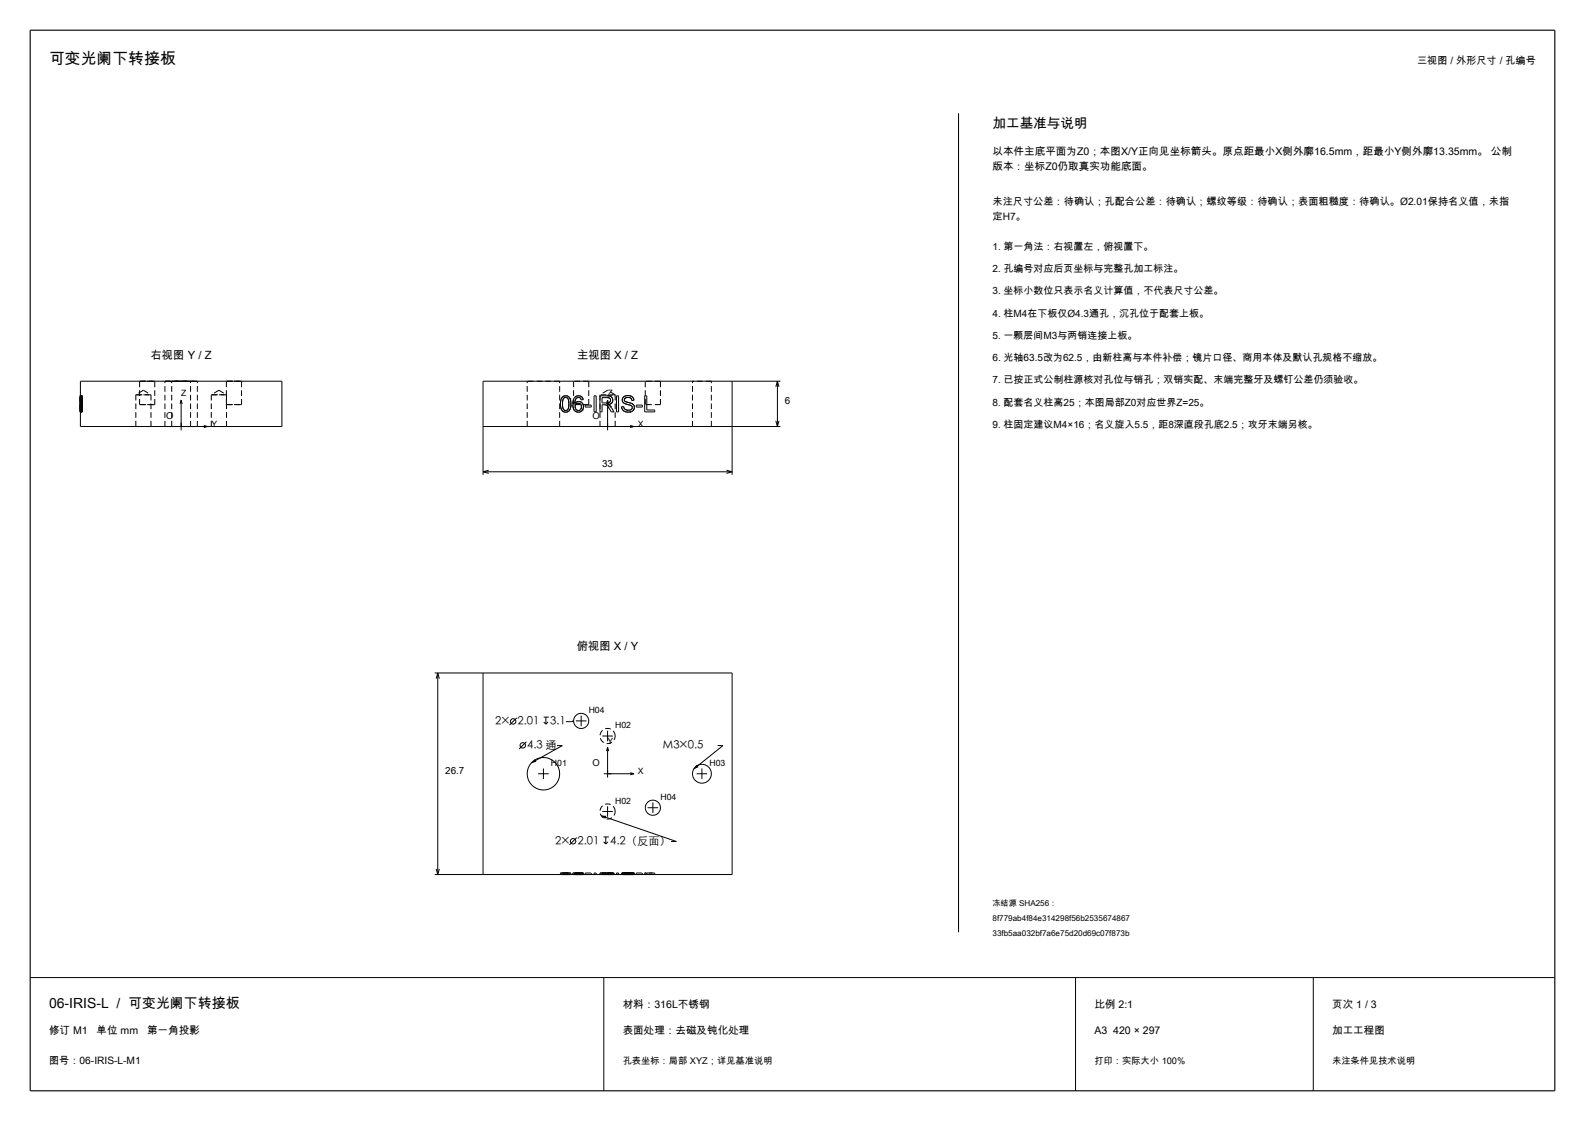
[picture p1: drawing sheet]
<svg xmlns="http://www.w3.org/2000/svg" width="420mm" height="297mm" viewBox="0 0 420 297" stroke-linecap="round" stroke-linejoin="round" font-family="sans-serif">
<path d="M8 8h404v281h-404z" fill="none" stroke="#000" stroke-width=".3"/>
<g fill="none" stroke="#000" stroke-width=".26">
<path d="M254 30v217M21.3 101h53.4v12h-53.4zM48 106v8M48 106l-.3 1M48 106l.3 1M54 112.7l1 .3-1 .3M128 113h78.8M148.5 107a1.69 1.69 0 0 0 1.4 2.2M148.5 107v.2M148.5 106.8v.2M148.5 107.6l.4 1.1M148.6 106.2h.1"/>
<path d="M148.7 105.8l-.2 1.2M148.7 105.8l-.1 .1M148.7 105.7v.1M148.9 105.4h-.1M149 107l.3 1.4M149.1 106.8l-.1 .2M149.1 106.1v.1M149.3 108.4l.6 .4M149.3 108.4v.1M149.3 105.6l-.3 1.4M149.3 105.6l-.1 .1M149.4 105.5l-.1 .1"/>
<path d="M149.7 104.9h-.1M149.7 108.8h.2M149.8 104.9h.1M149.9 105.3l.6 .3M149.9 105.3l-.6 .3M149.9 105.3h.2M149.9 105.3h-.2M150 104.9h.1M150.1 108.8h-.2M150.1 104.9h.1M150.1 109.2h-.2M150.1 109.2h.1"/>
<path d="M150.5 105.6h.1M150.5 105.6l.2 1.4M150.5 108.4l-.6 .4M150.5 108.4v.1M150.6 105.1h.1M150.7 108.9l-.8 .3M150.7 108.9l-.2 .1M150.7 107l-.2 1.4M150.8 105.2l.1 .2M150.9 105.4a1.26 1.26 0 0 0-1.2-.5 1.26 1.26 0 0 0-1 .9M150.9 105.4l.3 .6M151.1 108.4l-.2 .4"/>
<path d="M151.1 105.7h.1M151.1 108.2l-.4 .7M151.1 105.9l.1 .1M151.2 108.2h-.1M151.2 106l.1 1M151.2 106v.1M151.2 107.8v.1M151.2 106.3l.1 .1M151.3 107.5h.1M151.3 106.5v.1M151.3 106.6h.1M151.3 106.8v.1"/>
<path d="M151.3 107l-.2 1.2M151.3 107v.2M152.3 106.8v.1M152.3 106.4v.1M152.4 106.3h.1M152.4 106.8v.1M152.4 107.7l.1 .6M152.4 107.7v.2M152.5 105.9l-.2 1M152.5 105.9l-.1 .3M152.5 108.3l.3 .3M152.5 108.3h.1"/>
<path d="M152.7 108.5l.1 .1M152.8 106.5l-.5 .4M152.8 106.5l-.1 .1M152.8 108.6l.5 .2M152.8 108.6l.1 .1M152.9 105.4l-.4 .5M152.9 105.4l.4-.1 .5 .2M153 106.4l-.2 .1M153 108.7l.3 .1M153.1 105.3h-.1M153.2 106.8l.3 .1M153.2 106.8a.86 .86 0 0 0-.8 .9"/>
<path d="M153.2 106.8a.85 .85 0 0 1 .9 1M153.3 104.9l.8 .2M153.3 104.9a1.81 1.81 0 0 0-1.5 2.2 1.53 1.53 0 0 0 .5 1.8 1.53 1.53 0 0 0 1.8 0l.3-.4M153.3 104.9h.1M153.3 106.4l.9 .4M153.3 106.4l-.5 .1M153.3 106.4h-.2M153.4 108.8h-.1M153.4 105.3l.3 .1M153.5 104.9h.2M153.5 106.4l.7 .3M153.6 106.9l.1 .1"/>
<path d="M153.8 105.5l.2 .5 .5-.1M153.8 105.5l.1 .1M153.8 108.5l-.5 .3M153.8 108.5l-.1 .1M153.8 109.1l-.2 .1M153.9 105l.2 .1M154 105.8v.1M154.1 107.7v.1M154.1 107.8l-.3 .7M154.1 105.1l.4 .8M154.1 105.1l.3 .3M154.2 106.8l.4 .9"/>
<path d="M154.2 106.8l.3 .4M154.4 108.6h.1M154.4 105.4l.1 .5M154.5 108.4l-.1 .1M154.5 108.3h.1M154.6 107.7l-.2 .8M154.6 107.7v.3M155.1 107.3h1.6v.6h-1.6zM157.4 104.9h.6v4.2h-.6zM160.3 107.2h.1M160.4 107.2h.1M160.6 107.3h.1"/>
<path d="M160.7 107.3l.1 .1M160.8 107.4l.2 .3M160.9 107.5h.1M160.9 106.7l-.2 .1M160.9 107.5l.1 .2M161 105.3h.1M161 104.9h.1M161 106v8M161 106l-.3 1M161 106l.3 1M161 107.7l1 1.4h.7l-.7-1.1M161 107.7l.1 .1"/>
<path d="M161.2 107.2l.3 .2M161.2 107.2l.1 .1M161.3 104.9h.2M161.3 105.4h.1M161.3 108.1l.1 .1M161.3 107.3h.1M161.4 106.7l-.7 .1M161.4 106.7h-.1M161.4 107.3h.1M161.4 106.6v.1M161.5 107.4h.1M161.5 107.4l.5 .6"/>
<path d="M161.7 105.7h.1M161.7 106.4l-.2 .2M161.7 106.4l-.3 .3M161.7 106.4a.72 .72 0 0 0-.1-.8 .72 .72 0 0 0-.7-.3h-1.4v1.5h1.2M161.7 107.6h.1M161.7 105l-2.7-.1v4.2h.5v-1.9l1.3 .2M161.7 105l.5 .4M161.7 105l.2 .1M161.7 105.8h.1M161.8 106.3l-.1 .1M161.8 107.7h.1M161.8 107.7l.2 .3"/>
<path d="M162 105.1l.1 .1M162.1 105.2l.1 .2M162.1 106.8l-.9 .4M162.1 106.8l-.8 .4M162.2 105.4l.2 .6M162.2 105.4l.1 .1M162.3 105.6h.1M162.3 106.4l-.2 .4M162.4 105.8v.2M162.4 106l-.3 .8M163.4 104.9h.5v4.2h-.5zM164.7 107.8l.5-.1 .2 .5"/>
<path d="M164.7 107.8l.3 .7M164.7 107.8v.2M164.9 108.4h.1M164.9 108.4l.1 .1M164.9 106l.1 .5M164.9 106v.2M164.9 105.8v.2M165 108.5l.6 .5M165 108.5l.1 .2M165 106.4v.1M165 106.5l.5 .4M165.1 105.4l-.2 .6"/>
<path d="M165.1 105.4l-.1 .1M165.1 108.7l.1 .1M165.2 105.2l-.1 .2M165.2 106.7h.1M165.3 107.9h.1M165.3 106.8l.2 .1M165.3 108h.1M165.3 108.1l.1 .1M165.3 108.9l.3 .1M165.4 105.9l.2 .4M165.4 108.2l.5 .4M165.4 108.2l.1 .2"/>
<path d="M165.4 105.8v.1M165.5 106.9l.8 .3M165.5 105h.1M165.5 105.6h.1M165.6 108.4h.1M165.6 109l.9 .2M165.6 106.3l.8 .3M165.6 106.3l.2 .1M165.7 107l.6 .2M165.9 108.6h1.2M165.9 108.6l.3 .1M165.9 105.4h-.1"/>
<path d="M166 109.2h.1M166.2 105.3h-.2M166.3 107.2l.8 .2M166.3 107.2h.1M166.4 104.8a1.37 1.37 0 0 1 1.6 1.3M166.4 104.8l-.8 .1-.5 .5M166.4 104.8h.1M166.4 105.3a.78 .78 0 0 0-1 .6M166.4 105.3a.88 .88 0 0 1 1 .8M166.4 105.3h.1M166.4 106.6a1.46 1.46 0 0 1 1.7 1.3M166.4 106.6l.3 .1"/>
<path d="M166.4 109.2h.1M166.6 107.2l.1 .1M166.8 104.8h.1M166.8 108.7h.1M166.9 108.7h.1M167 112.7l1 .3-1 .3M167 107.4h.1M167.1 107.4l.3 .2M167.1 108.6h-.2M167.1 106.8h.1M167.2 109.1l-.6 .1M167.2 107.4l.1 .1"/>
<path d="M167.3 105h.1M167.3 108.5h.1M167.3 107.5l.1 .1M167.4 109l-.9 .2M167.4 105.9v.2M167.4 108.3l-.3 .3M167.4 108.3l-.1 .2M167.4 107.6l.2 .4M167.5 109h-.1M167.5 108.3h-.1M167.5 107.7v.1M167.5 108.2h.1"/>
<path d="M167.6 107.9v.1M167.6 108l-.2 .3M167.6 105.2h.1M167.7 107.1h.1M167.9 105.6v.1M167.9 108.6l-.5 .4M167.9 108.6l-.3 .3M167.9 105.7l.1 .4M168 106.1h-.6M168 108.3l-.1 .3M168 107.6h.1M168.1 108.1v.1"/>
<path d="M168.1 107.8v.1M168.1 107.9l-.2 .7M168.1 107.9v.2M168.6 107.3h1.6v.6h-1.6zM170.8 104.9h.6v3.7h2.1v.5h-2.7zM194 101v24.8M205.6 111.5l.4 1.5M206 101v12M206 101l-.4 1.5M206 101l.4 1.5M206.4 111.5l-.4 1.5M206.8 101h-78.8v24.8"/>
<path d="M128 125h66M128 125l1.5 .4M129.5 124.6l-1.5 .4M192.5 124.6l1.5 .4M194 125l-1.5 .4M115.2 178.3h78.8v53.4h-78.8M116 178.3v53.4M116 178.3l-.4 1.5M116 178.3l.4 1.5M128 178.3v53.4M136.9 190.2l-1.9 1.9M139.5 196.5l-1.9 1.9"/>
<path d="M144.1 190h1.3M144.1 191.3l.5 .6M144.6 190v1.9M145.2 191.3l-.6 .6M147.6 197.5h1.4l-8.2 4.6M152 191l-.6 .2h-1.4M152.6 191h2.8M154 189.6v2.8M159.6 195h2.8M161 193.6v2.8M161 198v8M161 198l-.3 1"/>
<path d="M161 198l.3 1M190.1 197.5h1.5l-7.8 6.3M142.6 205h2.8M144 203.6v2.8M159.3 216.1l19.9 6.8h-1.4M159.6 215h2.8M160 205h8M161 213.6v2.8M167 204.7l1 .3M168 205l-1 .3M171.6 214h2.8M173 212.6v2.8"/>
<path d="M184.6 205h2.8M186 203.6v2.8M115.6 230.2l.4 1.5M116.4 230.2l-.4 1.5M152.8 221.9l-1.9 1.9M159.9 221.7h1.4M160 223l.5 .6M160.5 221.7v1.9M161.1 223l-.6 .6M8 259h404M160 259v30M285 259v30"/>
<path d="M348 259v30"/>
<circle cx="136" cy="191.1" r=".72"/>
<circle cx="138.5" cy="197.5" r=".72"/>
<circle cx="154" cy="191" r="2.01"/>
<circle cx="144" cy="205" r="4.3"/>
<circle cx="173" cy="214" r="2.01"/>
<circle cx="186" cy="205" r="2.5"/>
<circle cx="151.9" cy="222.9" r=".72"/>
</g>
<g fill="none" stroke="#000" stroke-width=".26" stroke-dasharray="1.5 .8" stroke-linecap="butt">
<path d="M21.3 105.1v.7M21.3 105.8v1.2M21.3 107v1.8M21.3 108.8v.4M21.3 109.2v-.3M21.3 108.9v-.7M21.3 108.2v-1.2M21.3 107v-1M21.3 106v-.6M21.3 105.4v-.4M21.3 105v-.1M21.3 104.9v.2"/>
<path d="M21.3 105.5v.5M21.3 106v-.1M21.3 105.9v-.8M21.3 105.1v-.2M21.3 104.9v.4M21.3 105.3v1.8M21.3 107.1v1.6M21.3 108.7v.5M21.3 109.2v-.2M21.3 109v-.5M21.3 108.5v-.8M21.3 107.7v-.9"/>
<path d="M21.3 106.8v-.4M21.3 106.4v.1M21.3 106.5v.4M21.3 106.9v-1M21.3 105.9v-.5M21.3 105.4v-.1M21.3 105.3v.2M21.3 107.3v.6M21.3 104.9v4.2M21.3 109.1v-1.9M21.3 107.2v.1M21.3 107.3v.1"/>
<path d="M21.3 107.4v.3M21.3 107.7v.5M21.3 108.2v.9M21.3 109.1v-1.1M21.3 108v-.6M21.3 107.4v-.2M21.3 107.2v-.4M21.3 106.8v-.8M21.3 108.2v-.5M21.3 107.7v.1M21.3 107.8v.7M21.3 108.5v.5"/>
<path d="M21.3 109v.2M21.3 109v-.4M21.3 108.6v-.7M21.3 107.9v-.6M21.3 107.3v-.4M21.3 106.9v-.3M21.3 106.6v-.3M21.3 106.3v-.4M21.3 105.9v-.4M21.3 105.5v-.2M21.3 105.5v.6M21.3 106.1v-.7"/>
<path d="M21.3 105v-.2M21.3 104.8v.1M21.3 104.9v.5M21.3 105.4v.6M21.3 106v.5M21.3 106.9v.3M21.3 107.2v.2M21.3 107.4v.2M21.3 107.6v.4M21.3 108v.3M21.3 108.3v.3M21.3 108.6v.1"/>
<path d="M21.3 108.7v-.1M21.3 108.6v-.4M21.3 109.1v-.5M21.3 108.6v-3.7M21.3 104.9h.4M21.3 109.2h.4M21.3 106h.4M21.3 105.5h.4M21.3 105.3h.4M21.3 106.9h.4M21.3 106.4h.4M21.3 105.9h.4"/>
<path d="M21.3 107.9h.4M21.3 107.3h.4M21.3 109.1h.4M21.3 107.2h.4M21.3 107.7h.4M21.3 108.7h.4M21.3 104.8h.4M21.3 106.1h.4M21.3 107.8h.4M21.3 108.6h.4M21.3 108.4v-1.4M21.3 108.8v-.4"/>
<path d="M21.3 108.8h.4M21.3 108.4v.4M21.3 107v1.4M21.3 105.6v1.4M21.3 105.3v.3M21.3 105.6v-.3M21.3 107v-1.4M21.3 108.3v-.6M21.3 108.6v-.3M21.3 108.8v-.2M21.3 108.5v.3M21.3 107.1v.7"/>
<path d="M21.3 106.8v.3M21.3 106.8h.4M21.3 107.1v-.3M21.3 107.7v-.6M21.3 106.8v-1.5M21.3 106.7v.1M21.3 106.4v.3M21.3 106v.4M21.7 105.8v-.7M21.7 105.1v-.2M21.7 104.9v.1M21.7 105v.4"/>
<path d="M21.7 105.4v.6M21.7 106v1M21.7 107v1.2M21.7 108.2v.7M21.7 108.9v.3M21.7 109.2v-.4M21.7 108.8v-1.8M21.7 107v-1.2M21.7 106v-.5M21.7 105.5v-.2M21.7 105.3v.1M21.7 105.4v.5"/>
<path d="M21.7 105.9v1M21.7 106.9v-.4M21.7 106.5v-.1M21.7 106.4v.4M21.7 106.8v.9M21.7 107.7v.8M21.7 108.5v.5M21.7 109v.2M21.7 109.2v-.5M21.7 108.7v-1.6M21.7 107.1v-1.8M21.7 105.3v-.4"/>
<path d="M21.7 104.9v.2M21.7 105.1v.8M21.7 105.9v.1M21.7 107.9v-.6M21.7 109.1v-4.2M21.7 106v.8M21.7 106.8v.4M21.7 107.2v.2M21.7 107.4v.6M21.7 108v1.1M21.7 109.1v-.9M21.7 108.2v-.5"/>
<path d="M21.7 107.7v-.3M21.7 107.4v-.1M21.7 107.3v-.1M21.7 107.2v1.9M21.7 107.7v.5M21.7 108.2v.4M21.7 108.6v.1M21.7 108.7v-.1M21.7 108.6v-.3M21.7 108.3v-.3M21.7 108v-.4M21.7 107.6v-.2"/>
<path d="M21.7 107.4v-.2M21.7 107.2v-.3M21.7 106.5v-.5M21.7 106v-.6M21.7 105.4v-.5M21.7 104.9v-.1M21.7 104.8v.2M21.7 105.4v.7M21.7 106.1v-.6M21.7 105.3v.2M21.7 105.5v.4M21.7 105.9v.4"/>
<path d="M21.7 106.3v.3M21.7 106.6v.3M21.7 106.9v.4M21.7 107.3v.6M21.7 107.9v.7M21.7 108.6v.4M21.7 109.2v-.2M21.7 109v-.5M21.7 108.5v-.7M21.7 107.8v-.1M21.7 104.9v3.7M21.7 108.6v.5"/>
<path d="M21.7 107v1.4M21.7 108.4v.4M21.7 108.8v-.4M21.7 108.4v-1.4M21.7 107v-1.4M21.7 105.6v-.3M21.7 105.3v.3M21.7 105.6v1.4M21.7 107.7v.6M21.7 108.3v.3M21.7 108.6v.2M21.7 108.8v-.3"/>
<path d="M21.7 107.8v-.7M21.7 107.1v-.3M21.7 107.1v.6M21.7 105.3v1.5M21.7 106.8v-.1M21.7 106.7v-.3M21.7 106.4v-.4M36 113h2M36 104.6h2M36 113v-8.4M37 101h2M37 107.2h2"/>
<path d="M37 107.2v-6.2M38 113h2M38 104.6h2M38 103.4l-2 1.2M38 103.4l2 1.2M39 101h2M39 107.2h2M40 113h-4M40 104.6h-4M40 113v-8.4M41 101h-4M41 107.2h-4"/>
<path d="M41 107.2v-6.2M43.7 113h4.3M43.7 101h4.3M43.7 113v-12M45.5 113h2.5M45.5 101h2.5M45.5 113v-12M48 113h4.3M48 113h2.5M48 101h4.3M48 101h2.5M50.5 113h-5"/>
<path d="M50.5 101h-5M50.5 113v-12M52.3 113h-8.6M52.3 101h-8.6M52.3 113v-12M56 113h2M56 104.6h2M56 113v-8.4M58 113h2M58 104.6h2M58 103.4l-2 1.2M58 103.4l2 1.2"/>
<path d="M60 101h2M60 107.2h2M60 107.2v-6.2M60 113h-4M60 104.6h-4M60 113v-8.4M62 101h2M62 107.2h2M64 101h-4M64 107.2h-4M64 107.2v-6.2M139.7 113v-12"/>
<path d="M148.3 113h-8.6M148.3 101h-8.6M148.3 113v-12M148.5 106.8l.1-.6M148.5 107.6v-.4M148.6 106.2v-.3M148.7 105.7l.1-.3M148.9 105.4l.2-.3M148.9 108.8v-.1M149.1 106.2v.6M149.1 105.1l.5-.2M149.2 105.7l-.1 .4"/>
<path d="M149.3 108.5l.4 .3M149.7 104.9h.1M149.7 105.3l-.3 .2M149.8 104.9h.1M149.9 104.9h.1M149.9 109.2l-1-.4M150 104.9h.1M150.1 108.8l.4-.3M150.1 104.9l.4 .1M150.5 105.6l-.4-.3M150.5 105l.1 .1M150.5 109l-.4 .2"/>
<path d="M150.7 105.1l.1 .1M150.9 108.8l-.2 .1M150.9 105.4l.2 .3M151.1 105.7v.2M151.1 108.2v.2M151.2 106.1v.2M151.2 107.9v.3M151.3 106.4v.1M151.3 107.5l-.1 .3M151.3 106.6v.2M151.3 107.2v.3M151.3 106.9v.1"/>
<path d="M151.8 107.1l.1-1 .3-.8M152 107.2v-6.2M152.2 108.7l-.3-.6-.1-1M152.2 105.3l.5-.3 .6-.1M152.3 106.9h.1M152.3 106.5v.3M152.4 106.3l-.1 .1M152.4 106.2v.1M152.4 106.8l.3-.2M152.4 107.9l.1 .4M152.5 108.3l.2 .2M152.8 105.5h-.1"/>
<path d="M152.9 108.7h.1M153 106.4h.1M153 105.3l-.1 .1M153.1 106.4h.1M153.2 106.8l-.6 .3M153.3 109.2l-.6-.1-.5-.4M153.3 105.3h-.2M153.3 106.4h.2M153.4 104.9h.1M153.4 108.8l.3-.2M153.4 105.3h-.1M153.6 109.2h-.3"/>
<path d="M153.6 106.9h-.1M153.6 104.9h.1M153.7 104.9l.2 .1M153.8 105.5l-.1-.1M153.8 108.5l.3-.7M153.8 107.1l-.1-.1M154 109l-.2 .1M154 105.8l-.1-.2M154 106v-.1M154.1 107.7l-.3-.6M154.2 106.7v.1M154.4 108.6l-.4 .4"/>
<path d="M154.4 108.5v.1M154.5 108.3v.1M154.5 107.2l.1 .5M154.6 108l-.1 .3M156 101h-4M156 107.2v-6.2M156 107.2h-4M159 113v-8.4M160.3 107.2h-.1M160.5 107.3l-.1-.1M160.6 107.3h-.1M160.7 107.3h-.1"/>
<path d="M160.9 104.9h.1M160.9 107.5l-.1-.1M160.9 106.7h.4M161 105.3h-.1M161 103.4l-2 1.2M161 104.9h.3M161.3 107.2h-.1M161.3 105.4l-.3-.1M161.3 108.1l-.2-.3M161.4 106.6h.1M161.4 107.3l.1 .1M161.5 108.2h-.1"/>
<path d="M161.5 104.9l.2 .1M161.5 107.4l.2 .2M161.6 105.5l-.2-.1M161.7 105.7l-.1-.2M161.7 107.6l.1 .1M161.7 105.8v-.1M161.8 106.3v-.3M161.8 106v-.2M161.9 105.1h.1M162.3 105.5v.1M162.3 105.6l.1 .2M162.4 106l-.1 .4"/>
<path d="M163 113h-4M163 113v-8.4M163 104.6h-4M163 104.6l-2-1.2M164.9 108.4l-.2-.4M164.9 105.8l.1-.3M165 106.4l-.1-.2M165.2 105.2l.3-.2M165.2 106.7l-.2-.2M165.2 107.7l.1 .2M165.3 107.9v.1M165.3 106.8v-.1"/>
<path d="M165.3 108.9l-.1-.1M165.5 105l.1-.1M165.5 105.6l-.1 .2M165.5 108.4h.1M165.6 108.4l.3 .2M165.7 105.5l-.2 .1M165.7 107l-.2-.1M165.8 105.4l-.1 .1M165.8 106.4l.6 .2M166 109.2l-.4-.2M166 105.3l-.1 .1M166.2 108.7h.3"/>
<path d="M166.4 105.3h-.2M166.4 109.2h-.4M166.5 108.7h.3M166.5 104.8h.3M166.6 107.2h-.2M166.6 109.2h-.1M166.7 106.7l.4 .1M166.8 108.7h.1M166.9 104.8l.3 .2M166.9 108.7v-.1M167 107.4l-.3-.1M167.1 108.6l.2-.1"/>
<path d="M167.1 105.5l-.6-.2M167.2 106.8l.2 .1M167.2 107.4h-.1M167.2 105h.1M167.4 109l-.2 .1M167.4 105l.2 .2M167.4 106.9l.3 .2M167.4 105.9l-.3-.4M167.5 108.3v-.1M167.5 107.7l-.1-.1M167.5 108.2l.1-.2M167.6 107.9l-.1-.1"/>
<path d="M167.6 105.2l.2 .2M167.6 108.9l-.1 .1M167.7 107.1l.2 .2M167.8 105.4l.1 .2M167.9 107.3l.1 .3M168.1 107.6v.2M168.1 108.2l-.1 .1M171 107.2v-6.2M175 101h-4M175 107.2v-6.2M175 107.2h-4M183.5 113v-12"/>
<path d="M188.5 113h-5M188.5 101h-5M188.5 113v-12M163 195a2.01 2.01 0 0 0-2.9-1.8 2.01 2.01 0 0 0-.3 3.4 2.01 2.01 0 0 0 3.2-1.2v-.4M163 215a2.01 2.01 0 0 0-2.9-1.8 2.01 2.01 0 0 0-.3 3.4 2.01 2.01 0 0 0 3.2-1.2v-.4M148.5 231.7h.4M148.5 231.7v-.4M148.5 231.3h.2M148.7 231.7h-.2M148.7 231.3h.4M148.9 231.7h1M148.9 231.3h-.4"/>
<path d="M149 231.3h.3M149 231.7v-.4M149 231.7h.3M149.1 231.7h-.4M149.1 231.3h.8M149.3 231.3h.6M149.3 231.7h-.3M149.3 231.3h-.3M149.3 231.7h.6M149.9 231.3h-.6M149.9 231.7h.6M149.9 231.7h.8"/>
<path d="M149.9 231.7h-.8M149.9 231.3h.6M149.9 231.3h-1M149.9 231.7h-.6M150.5 231.7h-.6M150.5 231.3h.4M150.5 231.3h.2M150.5 231.3h-.6M150.5 231.7h.2M150.7 231.7h.4M150.7 231.3h-.8M150.7 231.7h-.2"/>
<path d="M150.7 231.7v-.4M150.9 231.7h-.4M150.9 231.3h.3M151.1 231.7h.2M151.1 231.3h-.4M151.2 231.7h-.3M151.2 231.3h.1M151.3 231.7h-.1M151.3 231.7v-.4M151.3 231.3h-.2M151.8 231.7h.4M151.8 231.7v-.4"/>
<path d="M151.8 231.3h.4M152.2 231.7h1.1M152.2 231.3h-.4M152.2 231.7h-.4M152.2 231.3h1.1M152.3 231.7h.2M152.3 231.7v-.4M152.3 231.3h.5M152.4 231.3h.1M152.4 231.7v-.4M152.4 231.7h.2M152.5 231.7h.4"/>
<path d="M152.5 231.3h-.2M152.5 231.3h.3M152.5 231.7h-.1M152.6 231.3h-.2M152.6 231.7h.6M152.8 231.7h-.5M152.8 231.3h.5M152.8 231.7h-.3M152.9 231.7h.4M152.9 231.3h-.4M153.2 231.3h-.6M153.2 231.7h.6"/>
<path d="M153.3 231.3h.5M153.3 231.7h-.5M153.3 231.7h.7M153.3 231.3h-1.1M153.3 231.7h.5M153.3 231.3h-.4M153.3 231.7h-1.1M153.3 231.3h.8M153.3 231.3h.9M153.8 231.7h.2M153.8 231.7v-.4M153.8 231.3h-.5"/>
<path d="M153.8 231.3h.3M153.8 231.7h-.5M153.8 231.3h-.6M153.8 231.7h.3M154 231.7h.4M154 231.3h-.7M154 231.7h.5M154 231.7v-.4M154 231.3h-.2M154.1 231.3h-.3M154.1 231.7h-.3M154.1 231.7v-.4"/>
<path d="M154.1 231.7h-.8M154.1 231.3h.4M154.2 231.7h-.9M154.2 231.3h.4M154.4 231.7h.2M154.4 231.3h-.4M154.5 231.7h-.4M154.5 231.7v-.4M154.5 231.3h-.5M154.6 231.7h-.4M154.6 231.7v-.4M154.6 231.3h-.2"/>
<path d="M155.1 231.7h1.6M155.1 231.7v-.4M155.1 231.3h1.6M156.7 231.7v-.4M157.4 231.7h.6M157.4 231.7v-.4M157.4 231.3h.6M158 231.7v-.4M159 231.7h.5M159 231.7v-.4M159 231.3h1.9M159.5 231.7h.7"/>
<path d="M159.5 231.7v-.4M159.5 231.3h-.5M159.5 231.3h1.2M159.5 231.7h1.4M160.2 231.7h.3M160.2 231.3h-.7M160.5 231.7h.3M160.5 231.7v-.4M160.5 231.3h-.3M160.7 231.3h.7M160.7 231.7h-1.2M160.8 231.7h.2"/>
<path d="M160.8 231.3h-.3M160.9 231.7h-1.9M160.9 231.3h.8M160.9 231.3h-1.4M160.9 231.7h.7M161 231.7h.5M161 231.3h-.2M161.2 231.7h.9M161.2 231.7v-.4M161.2 231.3h.3M161.4 231.3h.3M161.4 231.7h-.7"/>
<path d="M161.5 231.7h.5M161.5 231.3h-.5M161.5 231.7h-.3M161.5 231.3h.5M161.6 231.3h-.7M161.6 231.7h.2M161.7 231.3h.1M161.7 231.7h-.3M161.7 231.7h-.8M161.7 231.3h.5M161.8 231.3h-.2M161.8 231.7h-.1"/>
<path d="M161.8 231.7v-.4M162 231.7h-.5M162 231.3h.7M162 231.7h.7M162 231.7v-.4M162 231.3h-.5M162.1 231.7h.3M162.1 231.3h-.9M162.2 231.7h-.5M162.2 231.3h.2M162.4 231.7h-.2M162.4 231.7v-.4"/>
<path d="M162.4 231.3h-.3M162.7 231.7h-.7M162.7 231.7v-.4M162.7 231.3h-.7M163.4 231.7h.5M163.4 231.7v-.4M163.4 231.3h.5M163.9 231.7v-.4M164.7 231.7h.3M164.7 231.7v-.4M164.7 231.3h.5M164.9 231.7h.1"/>
<path d="M164.9 231.7v-.4M164.9 231.3h.2M165 231.7h.6M165 231.3h-.3M165 231.7h.5M165 231.3h-.1M165.1 231.7h-.2M165.1 231.3h.5M165.2 231.7h-.5M165.2 231.7v-.4M165.2 231.3h.2M165.4 231.7h.3"/>
<path d="M165.4 231.7v-.4M165.4 231.3h.2M165.4 231.7h-.2M165.4 231.3h.5M165.5 231.7h.8M165.5 231.3h-.5M165.6 231.7h.9M165.6 231.3h-.6M165.6 231.7h-.2M165.6 231.3h.8M165.6 231.7h-.5M165.7 231.7h.7"/>
<path d="M165.7 231.3h-.3M165.9 231.7h-.5M165.9 231.3h.6M166.3 231.7h.8M166.3 231.3h-.8M166.4 231.7h-.8M166.4 231.3h.8M166.4 231.7h.7M166.4 231.3h-.7M166.4 231.3h1M166.5 231.7h-.6M166.5 231.3h.6"/>
<path d="M166.5 231.7h.9M166.5 231.3h-.9M167.1 231.7h.3M167.1 231.3h-.8M167.1 231.7h-.6M167.1 231.3h.3M167.1 231.3h-.7M167.2 231.7h-.8M167.2 231.3h.6M167.4 231.7h.5M167.4 231.3h-.9M167.4 231.7h-1"/>
<path d="M167.4 231.3h.5M167.4 231.7h.6M167.4 231.7v-.4M167.4 231.3h-.3M167.4 231.7h-.3M167.4 231.3h.2M167.4 231.7h.2M167.6 231.7h-.2M167.6 231.7v-.4M167.6 231.3h-.2M167.8 231.7h-.6M167.8 231.3h.2"/>
<path d="M167.9 231.7h.2M167.9 231.3h-.5M167.9 231.7h-.5M167.9 231.3h.2M168 231.7h-.2M168 231.7v-.4M168 231.3h-.6M168.1 231.7h-.2M168.1 231.7v-.4M168.1 231.3h-.2M168.6 231.7h1.6M168.6 231.7v-.4"/>
<path d="M168.6 231.3h1.6M170.2 231.7v-.4M170.8 231.7h2.7M170.8 231.7v-.4M170.8 231.3h.6M171.4 231.7h-.6M171.4 231.7v-.4M171.4 231.3h2.1M173.5 231.7h-2.1M173.5 231.7v-.4M173.5 231.3h-2.7"/>
</g>
<path d="M151.5 191h.5l-.4 .3zM141.7 201.1l.4 .8-1.3 .2zM159.3 216.1h1.4l-.3 .8zM184.6 202.6l.5 .7-1.3 .5z" fill="#000"/>
<text font-size="4.2" x="13" y="17">可变光阑下转接板</text>
<text font-size="3.7" x="13" y="267">06-IRIS-L / 可变光阑下转接板</text>
<text font-size="3.6" x="263" y="34">加工基准与说明</text>
<g font-size="3">
<text x="39.9" y="95">右视图 Y / Z</text>
<text x="152.9" y="95">主视图 X / Z</text>
<text x="152.8" y="172.3">俯视图 X / Y</text>
<text x="131.2" y="192.1">2× 2.01</text>
<text x="145.8" y="192.1">3.1</text>
<text x="139.7" y="198.4">4.3 通</text>
<text x="175.7" y="198.4">M3×0.5</text>
<text x="147.1" y="223.8">2× 2.01</text>
<text x="161.7" y="223.8">4.2（反面）</text>
</g>
<g font-size="2.8">
<text x="263" y="41">以本件主底平面为Z0；本图X/Y正向见坐标箭头。原点距最小X侧外廓16.5mm，距最小Y侧外廓13.35mm。 公制</text>
<text x="263" y="45.1">版本：坐标Z0仍取真实功能底面。</text>
<text x="165" y="267">材料：316L不锈钢</text>
<text x="290" y="267">比例 2:1</text>
<text x="353" y="267">页次 1 / 3</text>
<text x="13" y="274">修订 M1</text>
<text x="25.6" y="274">单位 mm</text>
<text x="39" y="274">第一角投影</text>
<text x="165" y="274">表面处理：去磁及钝化处理</text>
<text x="290" y="274">A3 420 × 297</text>
<text x="353" y="274">加工工程图</text>
</g>
<g font-size="2.7">
<text x="375.5" y="17">三视图 / 外形尺寸 / 孔编号</text>
<text x="263" y="54.2">未注尺寸公差：待确认；孔配合公差：待确认；螺纹等级：待确认；表面粗糙度：待确认。Ø2.01保持名义值，未指</text>
<text x="263" y="58.2">定H7。</text>
<text x="13" y="282">图号：06-IRIS-L-M1</text>
</g>
<g font-size="2.6">
<text x="263" y="66.2">1. 第一角法：右视置左，俯视置下。</text>
<text x="263" y="72.1">2. 孔编号对应后页坐标与完整孔加工标注。</text>
<text x="263" y="78">3. 坐标小数位只表示名义计算值，不代表尺寸公差。</text>
<text x="263" y="83.9">4. 柱M4在下板仅Ø4.3通孔，沉孔位于配套上板。</text>
<text x="263" y="89.8">5. 一颗层间M3与两销连接上板。</text>
<text x="263" y="95.7">6. 光轴63.5改为62.5，由新柱高与本件补偿；镜片口径、商用本体及默认孔规格不缩放。</text>
<text x="263" y="101.6">7. 已按正式公制柱源核对孔位与销孔；双销实配、末端完整牙及螺钉公差仍须验收。</text>
<text x="208" y="107">6</text>
<text x="263" y="107.5">8. 配套名义柱高25；本图局部Z0对应世界Z=25。</text>
<text x="263" y="113.4">9. 柱固定建议M4×16；名义旋入5.5，距8深直段孔底2.5；攻牙末端另核。</text>
<text x="159.6" y="123.6">33</text>
<text x="118" y="205">26.7</text>
</g>
<g font-size="2.5">
<text x="44" y="111">O</text>
<text x="157" y="111">O</text>
<text x="157" y="203">O</text>
<text x="165" y="282">孔表坐标：局部 XYZ；详见基准说明</text>
<text x="290" y="282">打印：实际大小 100%</text>
<text x="353" y="282">未注条件见技术说明</text>
</g>
<g font-size="2.3">
<text x="48" y="105">Z</text>
<text x="161" y="105">Z</text>
<text x="56" y="113">Y</text>
<text x="169" y="113">X</text>
<text x="156" y="189">H04</text>
<text x="161" y="197">Y</text>
<text x="163" y="193">H02</text>
<text x="146" y="203">H01</text>
<text x="188" y="203">H03</text>
<text x="169" y="205">X</text>
<text x="163" y="213">H02</text>
<text x="175" y="212">H04</text>
</g>
<g font-size="2.1">
<text x="263" y="240">冻结源 SHA256：</text>
<text x="263" y="244">8f779ab4f84e314298f56b2535674867</text>
<text x="263" y="248">33fb5aa032bf7a6e75d20d69c07f873b</text>
</g>
</svg>
